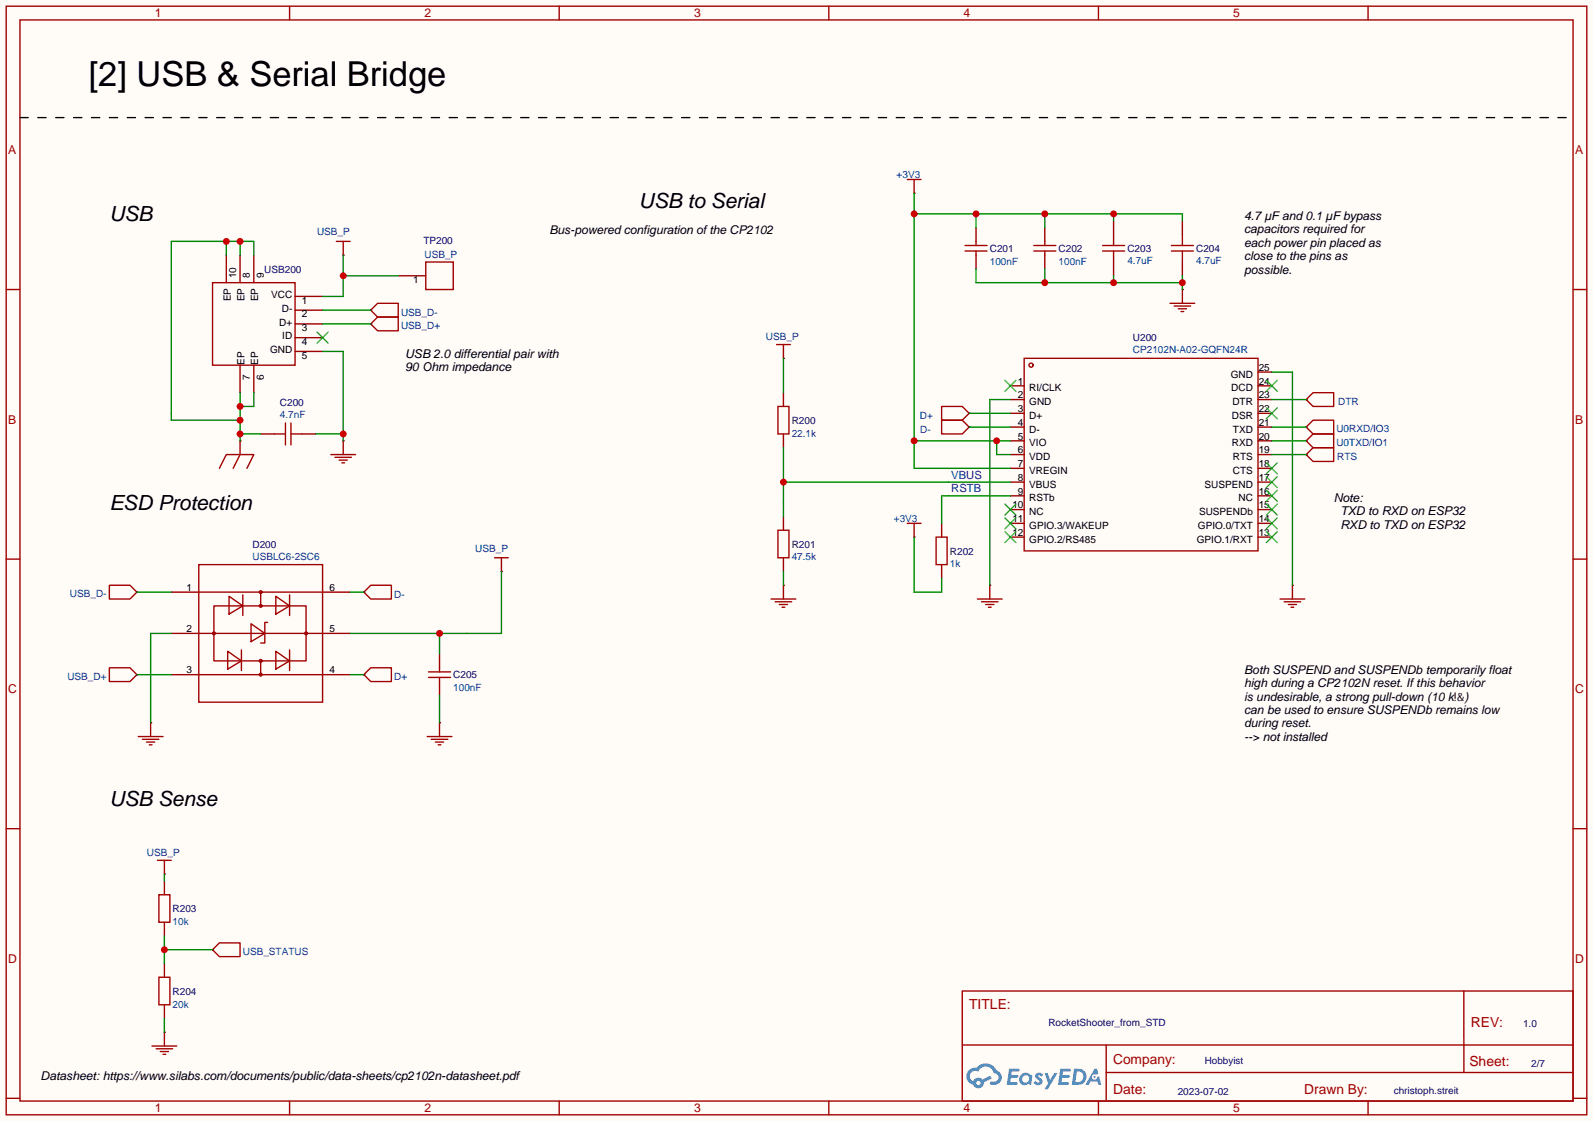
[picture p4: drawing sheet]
<svg xmlns="http://www.w3.org/2000/svg" width="294mm" height="207mm" viewBox="0 0 294 207" stroke-linecap="round" stroke-linejoin="round" font-family="sans-serif">
<path d="M0 0h294.1v207h-294.1z" fill="#fffcf7"/>
<g fill="none" stroke="#a10000" stroke-width=".25">
<path d="M1.1 1.1h291.9v204.8h-291.9zM3.7 3.7h286.7v199.6h-286.7zM53.5 1.1v2.6M103.3 1.1v2.6M153 1.1v2.6M202.8 1.1v2.6M252.6 1.1v2.6M1.1 53.5h2.6M290.4 53.5h2.6M1.1 103.3h2.6M290.4 103.3h2.6M1.1 153h2.6"/>
<path d="M290.4 153h2.6M177.7 183h112.7v20.3h-112.7zM177.7 193h112.7M204.2 198.1h86.2M204.2 193v10.1M270.3 183v15.1M1.1 202.8h2.6M53.5 203.3v2.6M103.3 203.3v2.6M153 203.3v2.6M202.8 203.3v2.6M252.6 203.3v2.6"/>
<path d="M290.4 202.8h2.6"/>
</g>
<g fill="#5487ff">
<path d="M191.3 198.3l.6-.2 .4 .1 .3 .2-.3 .5a.34 .34 0 0 0-.2-.3 .34 .34 0 0 0-.4 .1v.1a1.01 1.01 0 0 1 .7 1.2 .99 .99 0 0 1-1.6 0l.4-.4 .5 .3 .2-.1v-.2a.88 .88 0 0 1-.6-1.3z"/>
<path d="M192.9 198.1h.5l.5 1.3 .8-1.3h.6l-1.8 3.1h-.6l.6-1.2z"/>
<path d="M186.3 197.4h.9a1.14 1.14 0 0 1 1 .1l-.1 .3-1.3 .1-.1 .6h1.1l.3 .3-.3 .2h-1.1l-.2 .8 1.3 .1 .1 .3-.3 .1h-1.7z"/>
<path d="M195.8 197.4h.8a1.15 1.15 0 0 1 1.1 .1l-.1 .3-1.3 .1-.1 .6h1.1l.2 .3-.2 .2h-1.2l-.1 .8 1.2 .1 .1 .3-.2 .1h-1.8z"/>
<path d="M202.1 197.4h.5l.2 .9-.4 .2a.5 .5 0 0 0-.8 .2 .5 .5 0 0 0 .4 .7 .5 .5 0 0 0 .6-.5l.3-.1 .5 1.5h-.6l-.2-.6h-1.2l-.4 .6h-.6z"/>
<path d="M198.3 197.4l-.4 2.9h1a1.52 1.52 0 0 0 1.7-1.5 1.52 1.52 0 0 0-1.8-1.4zM198.8 197.9a1 1 0 0 1 1.2 1 1 1 0 0 1-1.2 .9h-.2z"/>
<path d="M188.5 198.5a1.06 1.06 0 0 0-.1 1.5 1.06 1.06 0 0 0 1.5 .1l.5 .2 .2-1.6-.1-.2h-.3a1.07 1.07 0 0 0-1.7 0zM188.7 199.2a.67 .67 0 0 1 1.3 0 .67 .67 0 0 1-1.3 0z"/>
<path d="M178.9 197.6a1.57 1.57 0 0 0 .8 2.7 1.04 1.04 0 0 0 1.1 .7 1.04 1.04 0 0 0 .9-1.1l1.4-.7-.3-.6-1.4 .7a1.06 1.06 0 0 0-1.7 .4 1 1 0 0 1-.5-1.4 1 1 0 0 1 1.4-.4 1.53 1.53 0 0 1 1.6-.9 1.53 1.53 0 0 1 1.3 1.2 .82 .82 0 0 1 .8 1 .82 .82 0 0 1-1.1 .5 .31 .31 0 0 0-.4 .3 .31 .31 0 0 0 .3 .4 1.43 1.43 0 0 0 1.8-.9 1.43 1.43 0 0 0-.9-1.9 2.15 2.15 0 0 0-3.7-.4l-.9 .1zM180.3 200a.39 .39 0 0 1 .7 0 .39 .39 0 0 1-.7 0z"/>
<circle cx="202.1" cy="198.9" r=".19"/>
</g>
<path d="M3.7 21.7h285.7" fill="none" stroke="#000" stroke-width=".25" stroke-dasharray="1.5 1.8"/>
<g fill="none" stroke="#a10000" stroke-width=".25">
<path d="M167.5 33.1h2.6M168.8 33.1v2.6M39.2 52.2h15.3v15.2h-15.3zM62.1 44.6h2.5M63.4 44.6v2.5M68.5 57.3l1.2-1.3h3.8v2.5h-3.8zM68.5 59.8l1.2-1.3h3.8v2.6h-3.8zM78.6 48.4h5.1v5.1h-5.1zM178.2 46.4h4M178.2 45.3h4M180.2 44.6v.7M180.2 46.4v.7"/>
<path d="M190.9 46.4h4M190.9 45.3h4M192.9 44.6v.7M192.9 46.4v.7M203.6 46.4h4M203.6 45.3h4M205.6 43.3v2M205.6 46.4v2M216 56h4.6M216.3 46.4h4M216.3 45.3h4M216.8 56.5h3"/>
<path d="M217.6 57h1.5M218.1 57.5h.5M218.3 43.3v2M218.3 46.4v2M218.3 53.5v2.5M52.7 78.1v4.1M53.7 78.1v4.1M143.4 63.6h2.5M143.6 75.1h2.1v5h-2.1zM144.7 63.6v2.6M173.9 75.1h3.8l1.2 1.2-1.2 1.3h-3.8zM173.9 77.6h3.8l1.2 1.3-1.2 1.2h-3.8z"/>
<path d="M189.1 66.2h43.2v35.5h-43.2zM241.2 73.8l1.2-1.3h3.9v2.6h-3.9zM242.4 77.6h3.9v2.5h-3.9l-1.2-1.2zM40.5 86.5l1.3-2.6h5.1l-1.3 2.6M44.3 81.4v2.5l-1.2 2.6M50.7 80.1h2M53.7 80.1h2.1M61.1 83.9h4.6M61.8 84.5h3.1M62.6 85h1.5M63.1 85.5h.5M63.4 81.4v2.5"/>
<path d="M143.6 97.9h2.1v5.1h-2.1zM167.5 96.6h2.6M168.8 96.6v2.6M172.8 99.2h2.1v5.1h-2.1zM242.4 82.7h3.9v2.5h-3.9l-1.2-1.3zM242.4 80.1h3.9v2.6h-3.9l-1.2-1.3zM20.2 108.1h3.8l1.3 1.2-1.3 1.3h-3.8zM36.7 104.3h22.9v25.4h-22.9zM36.7 109.3h22.9M36.7 117h22.9M39.5 111.9h17v10.1h-17zM42.3 110.1l2.5 1.8-2.5 1.5z"/>
<path d="M44.8 109.9v3.8M46.4 115.2l2.5 1.8-2.5 1.5zM48.1 109.3v2.6M49.4 114.9h-.5v3.8h-.8M50.9 110.1l2.6 1.8-2.6 1.5zM53.5 109.9v3.8M68.5 108.1h3.8v2.5h-3.8l-1.3-1.3zM91.3 103h2.6M92.6 103v2.5M142.4 110.6h4.5M143.1 111.1h3.1M143.9 111.6h1.5"/>
<path d="M144.4 112.1h.5M144.7 108.1v2.5M180.5 110.6h4.5M181.2 111.1h3.1M182 111.6h1.5M182.5 112.1h.5M182.8 108.1v2.5M236.3 110.6h4.6M237.1 111.1h3.1M237.9 111.6h1.5M238.4 112.1h.5M238.6 108.1v2.5"/>
<path d="M20.2 123.3h3.8l1.3 1.3-1.3 1.3h-3.8zM25.5 136h4.6M26.3 136.5h3M27.1 137h1.5M27.6 137.5h.5M27.8 133.5v2.5M36.7 124.6h22.9M42 120.3l2.6 1.7-2.6 1.6zM44.6 120v3.8M48.1 122v2.6M50.9 120.3l2.6 1.7-2.6 1.6zM53.5 120v3.8"/>
<path d="M68.5 123.3h3.8v2.6h-3.8l-1.3-1.3zM78.9 136h4.5M79.1 125.1h4.1M79.1 124.1h4.1M79.6 136.5h3.1M80.4 137h1.5M80.9 137.5h.5M81.2 123.3v.8M81.2 125.1v.8M81.2 133.5v2.5M29.1 158.9h2.5M30.4 158.9v2.5"/>
<path d="M29.3 165.2h2.1v5.1h-2.1zM39.2 175.4l1.3-1.3h3.8v2.6h-3.8zM28.1 193.2h4.5M28.8 193.7h3.1M29.3 180.5h2.1v5h-2.1zM29.6 194.2h1.5M30.1 194.7h.5M30.4 190.6v2.6"/>
<circle cx="190.4" cy="67.4" r=".38"/>
<circle cx="39.5" cy="117" r=".25"/>
<circle cx="48.1" cy="109.3" r=".25"/>
<circle cx="48.1" cy="111.9" r=".25"/>
<circle cx="56.5" cy="117" r=".25"/>
<circle cx="48.1" cy="122" r=".25"/>
<circle cx="48.1" cy="124.6" r=".25"/>
</g>
<g fill="none" stroke="#870000" stroke-width=".25">
<path d="M168.8 35.7h.1M41.8 47.1v5.1M44.3 47.1v5.1M46.9 47.1v5.1M54.5 54.7h5.1M54.5 57.3h5.1M54.5 59.8h5.1M63.4 47.1h.1M68.5 57.3h.1M68.5 59.8h.1M73.5 50.9h5.1M180.2 42v2.6"/>
<path d="M180.2 47.1v2.6M192.9 42v2.6M192.9 47.1v2.6M205.6 40.8v2.5M205.6 48.4v2.5M218.3 53.5h.1M218.3 40.8v2.5M218.3 48.4v2.5M44.3 67.4v5.1M46.9 67.4v5.1M54.5 62.4h5.1M54.5 64.9h5.1"/>
<path d="M144.7 66.2h.1M144.7 72.5v2.6M178.9 76.3h.1M178.9 78.9h.1M186.6 71.2h2.5M186.6 73.8h2.5M186.6 76.3h2.5M186.6 78.9h2.5M232.3 71.2h2.5M232.3 73.8h2.5M232.3 76.3h2.5M232.3 78.9h2.5"/>
<path d="M232.3 68.7h2.5M241.2 73.8h.1M241.2 78.9h.1M44.3 81.4h.1M48.1 80.1h2.6M55.8 80.1h2.5M63.4 81.4h.1M144.7 80.1v2.6M144.7 95.4v2.5M168.8 99.2h.1M173.9 96.6v2.6M186.6 81.4h2.5"/>
<path d="M186.6 83.9h2.5M186.6 86.5h2.5M186.6 89h2.5M186.6 91.6h2.5M186.6 94.1h2.5M186.6 96.6h2.5M186.6 99.2h2.5M232.3 81.4h2.5M232.3 83.9h2.5M232.3 86.5h2.5M232.3 89h2.5M232.3 91.6h2.5"/>
<path d="M232.3 94.1h2.5M232.3 96.6h2.5M232.3 99.2h2.5M241.2 83.9h.1M241.2 81.4h.1M25.3 109.3h.1M31.6 109.3h5.1M31.6 117h5.1M59.6 109.3h5M59.6 117h5M67.2 109.3h.1M92.6 105.5h.1"/>
<path d="M144.7 108.1h.1M144.7 103v2.5M173.9 104.3v2.5M182.8 108.1h.1M238.6 108.1h.1M25.3 124.6h.1M27.8 133.5h.1M31.6 124.6h5.1M59.6 124.6h5M67.2 124.6h.1M81.2 133.5h.1M81.2 120.8v2.5"/>
<path d="M81.2 125.9v2.5M30.4 161.4h.1M30.4 162.7v2.5M30.4 170.3v2.5M30.4 177.9v2.6M39.2 175.4h.1M30.4 190.6h.1M30.4 185.5v2.6"/>
</g>
<g fill="none" stroke="#3c3" stroke-width=".25">
<path d="M58.5 61.3l2.1 2.1M60.6 61.3l-2.1 2.1M185.5 70.2l2.1 2.1M187.6 70.2l-2.1 2.1M233.8 75.3l2 2M233.8 70.2l2 2.1M235.8 75.3l-2 2M235.8 70.2l-2 2.1M185.5 93.1l2.1 2M185.5 95.6l2.1 2.1M185.5 98.2l2.1 2M187.6 93.1l-2.1 2"/>
<path d="M187.6 95.6l-2.1 2.1M187.6 98.2l-2.1 2M233.8 98.2l2 2M233.8 95.6l2 2.1M233.8 93.1l2 2M233.8 90.6l2 2M233.8 88l2 2M233.8 85.5l2 2M235.8 98.2l-2 2M235.8 95.6l-2 2.1M235.8 93.1l-2 2M235.8 90.6l-2 2"/>
<path d="M235.8 88l-2 2M235.8 85.5l-2 2"/>
</g>
<path d="M178.9 76.3h7.7M178.9 78.9h7.7M25.3 109.3h6.3M31.6 117h-3.8v16.5M64.6 109.3h2.6M25.3 124.6h6.3M64.6 124.6h2.6M81.2 128.4v5.1M30.4 172.8v5.1M30.4 175.4h8.8" fill="none" stroke="#008700" stroke-width=".25"/>
<circle cx="30.4" cy="175.4" r=".63" fill="#c00"/>
<path d="M186.6 73.8h-3.8v34.3M234.8 73.8h6.4M234.8 78.9h6.4M234.8 68.7h3.8v39.4M144.7 89h41.9M144.7 82.7v12.7M168.8 99.2v10.1h5.1v-2.5M186.6 91.6h-12.7v5M234.8 83.9h6.4M234.8 81.4h6.4M30.4 188.1v2.5" fill="none" stroke="#008700" stroke-width=".25"/>
<circle cx="144.7" cy="89" r=".63" fill="#c00"/>
<path d="M168.8 35.7v50.8h17.8M168.8 39.5h49.5v1.3M180.2 39.5v2.5M192.9 39.5v2.5M205.6 39.5v1.3M144.7 66.2v6.3M168.8 81.4h17.8M184 81.4v2.5h2.6M144.7 105.5v2.6" fill="none" stroke="#008700" stroke-width=".25"/>
<g fill="#c00">
<circle cx="184" cy="81.4" r=".63"/>
<circle cx="168.8" cy="81.4" r=".63"/>
<circle cx="168.8" cy="39.5" r=".63"/>
<circle cx="180.2" cy="39.5" r=".63"/>
<circle cx="205.6" cy="39.5" r=".63"/>
<circle cx="192.9" cy="39.5" r=".63"/>
</g>
<path d="M180.2 49.7v2.5h38.1M192.9 49.7v2.5M205.6 50.9v1.3M218.3 50.9v2.6M30.4 161.4v1.3" fill="none" stroke="#008700" stroke-width=".25"/>
<g fill="#c00">
<circle cx="192.9" cy="52.2" r=".63"/>
<circle cx="205.6" cy="52.2" r=".63"/>
<circle cx="218.3" cy="52.2" r=".63"/>
</g>
<path d="M81.2 117v3.8M92.6 105.5v11.5h-28" fill="none" stroke="#008700" stroke-width=".25"/>
<circle cx="81.2" cy="117" r=".63" fill="#c00"/>
<path d="M59.6 59.8h8.9M59.6 57.3h8.9M63.4 47.1v7.6h-3.8M63.4 50.9h10.1" fill="none" stroke="#008700" stroke-width=".25"/>
<circle cx="63.4" cy="50.9" r=".63" fill="#c00"/>
<path d="M59.6 64.9h3.8v16.5M58.3 80.1h5.1" fill="none" stroke="#008700" stroke-width=".25"/>
<circle cx="63.4" cy="80.1" r=".63" fill="#c00"/>
<path d="M41.8 44.6v2.5M44.3 44.6v2.5M46.9 47.1v-2.5h-15.3v33h12.7M44.3 72.5v8.9M46.9 72.5v2.6h-2.6M44.3 80.1h3.8" fill="none" stroke="#008700" stroke-width=".25"/>
<g fill="#c00">
<circle cx="44.3" cy="75.1" r=".63"/>
<circle cx="44.3" cy="77.6" r=".63"/>
<circle cx="41.8" cy="44.6" r=".63"/>
<circle cx="44.3" cy="44.6" r=".63"/>
<circle cx="44.3" cy="80.1" r=".63"/>
</g>
<text font-size="6.4" x="16.4" y="15.9">[2] USB &amp; Serial Bridge</text>
<g font-size="3.8">
<text x="20.2" y="40.9">USB</text>
<text x="118" y="38.4">USB to Serial</text>
<text x="20.2" y="94.2">ESD Protection</text>
<text x="20.2" y="148.8">USB Sense</text>
</g>
<g font-size="2.6" fill="#a00000">
<text x="178.9" y="186.2">TITLE:</text>
<text x="271.6" y="189.6">REV:</text>
<text x="271.3" y="196.9">Sheet:</text>
<text x="205.5" y="202">Date:</text>
</g>
<g font-size="2.5" fill="#a00000">
<text x="205.5" y="196.4">Company:</text>
<text x="240.8" y="202">Drawn By:</text>
</g>
<g font-size="2.2" fill="#a00000">
<text x="28.6" y="3.2">1</text>
<text x="78.4" y="3.2">2</text>
<text x="128.1" y="3.2">3</text>
<text x="177.9" y="3.2">4</text>
<text x="227.7" y="3.2">5</text>
<text x="1.5" y="28.5">A</text>
<text x="290.8" y="28.5">A</text>
<text x="1.5" y="78.2">B</text>
<text x="290.8" y="78.2">B</text>
<text x="1.5" y="128">C</text>
<text x="290.8" y="128">C</text>
<text x="1.5" y="177.8">D</text>
<text x="290.8" y="177.8">D</text>
<text x="28.6" y="205.4">1</text>
<text x="78.4" y="205.4">2</text>
<text x="128.1" y="205.4">3</text>
<text x="177.9" y="205.4">4</text>
<text x="227.7" y="205.4">5</text>
</g>
<g font-size="2.2">
<text x="229.7" y="40.6">4.7 µF and 0.1 µF bypass</text>
<text x="101.5" y="43.2">Bus-powered configuration of the CP2102</text>
<text x="229.7" y="43.1">capacitors required for</text>
<text x="229.7" y="45.6">each power pin placed as</text>
<text x="229.7" y="48">close to the pins as</text>
<text x="229.7" y="50.5">possible.</text>
<text x="74.8" y="66.1">USB 2.0 differential pair with</text>
<text x="74.8" y="68.5">90 Ohm impedance</text>
<text x="246.3" y="92.7">Note:</text>
<text x="247.5" y="95.2">TXD to RXD on ESP32</text>
<text x="247.5" y="97.7">RXD to TXD on ESP32</text>
<text x="229.7" y="124.5">Both SUSPEND and SUSPENDb temporarily float</text>
<text x="229.7" y="126.9">high during a CP2102N reset. If this behavior</text>
<text x="229.7" y="129.4">is undesirable, a strong pull-down (10 k!&amp;)</text>
<text x="229.7" y="131.9">can be used to ensure SUSPENDb remains low</text>
<text x="229.7" y="134.3">during reset.</text>
<text x="229.7" y="136.8">--&gt; not installed</text>
<text x="7.5" y="199.4">Datasheet: https://www.silabs.com/documents/public/data-sheets/cp2102n-datasheet.pdf</text>
</g>
<g font-size="2.1" fill="#00f">
<text x="175.6" y="88.4">VBUS</text>
<text x="175.6" y="90.9">RSTB</text>
</g>
<g font-size="1.8" fill="#00f">
<text x="165.6" y="32.8">+3V3</text>
<text x="58.5" y="43.5">USB_P</text>
<text x="78.4" y="47.6">USB_P</text>
<text x="182.8" y="48.9">100nF</text>
<text x="195.5" y="48.9">100nF</text>
<text x="208.2" y="48.8">4.7uF</text>
<text x="220.9" y="48.8">4.7uF</text>
<text x="74" y="58.3">USB_D-</text>
<text x="74" y="60.8">USB_D+</text>
<text x="141.4" y="62.8">USB_P</text>
<text x="209.2" y="65.2">CP2102N-A02-GQFN24R</text>
<text x="51.7" y="77.2">4.7nF</text>
<text x="169.8" y="77.3">D+</text>
<text x="247.1" y="74.8">DTR</text>
<text x="146.2" y="80.6">22.1k</text>
<text x="169.9" y="79.9">D-</text>
<text x="246.8" y="79.8">U0RXD/IO3</text>
<text x="246.8" y="82.4">U0TXD/IO1</text>
<text x="246.9" y="85">RTS</text>
<text x="87.8" y="101.9">USB_P</text>
<text x="165" y="96.3">+3V3</text>
<text x="46.6" y="103.4">USBLC6-2SC6</text>
<text x="146.2" y="103.5">47.5k</text>
<text x="175.4" y="104.7">1k</text>
<text x="12.9" y="110.3">USB_D-</text>
<text x="72.8" y="110.3">D-</text>
<text x="12.4" y="125.6">USB_D+</text>
<text x="72.8" y="125.6">D+</text>
<text x="83.7" y="127.6">100nF</text>
<text x="27.1" y="158.1">USB_P</text>
<text x="31.9" y="170.8">10k</text>
<text x="44.8" y="176.4">USB_STATUS</text>
<text x="31.9" y="186.1">20k</text>
</g>
<g font-size="1.8" fill="#000080">
<text x="78.2" y="45">TP200</text>
<text x="182.8" y="46.5">C201</text>
<text x="195.5" y="46.5">C202</text>
<text x="208.2" y="46.6">C203</text>
<text x="220.9" y="46.6">C204</text>
<text x="48.8" y="50.3">USB200</text>
<text x="209.2" y="63">U200</text>
<text x="51.7" y="75">C200</text>
<text x="146.2" y="78.3">R200</text>
<text x="46.6" y="101.2">D200</text>
<text x="146.2" y="101.2">R201</text>
<text x="175.4" y="102.5">R202</text>
<text x="83.7" y="125.3">C205</text>
<text x="31.9" y="168.5">R203</text>
<text x="31.9" y="183.7">R204</text>
<text x="193.6" y="189.5">RocketShooter_from_STD</text>
<text x="281.2" y="189.7">1.0</text>
<text x="222.4" y="196.5">Hobbyist</text>
<text x="282.7" y="197.1">2/7</text>
<text x="217.5" y="202.2">2023-07-02</text>
<text x="257.3" y="202.1">christoph.streit</text>
</g>
<g font-size="1.8">
<text x="43.6" y="51.4" transform="rotate(-90 43.6 51.4)">10</text>
<text x="46.1" y="51.4" transform="rotate(-90 46.1 51.4)">8</text>
<text x="48.7" y="51.4" transform="rotate(-90 48.7 51.4)">9</text>
<text x="76.3" y="52.3">1</text>
<text x="42.6" y="55.7" transform="rotate(-90 42.6 55.7)">EP</text>
<text x="45.1" y="55.7" transform="rotate(-90 45.1 55.7)">EP</text>
<text x="47.7" y="55.7" transform="rotate(-90 47.7 55.7)">EP</text>
<text x="50.1" y="55.1">VCC</text>
<text x="52" y="57.6">D-</text>
<text x="55.8" y="56.1">1</text>
<text x="55.8" y="58.6">2</text>
<text x="49.9" y="65.2">GND</text>
<text x="51.6" y="60.1">D+</text>
<text x="52.1" y="62.7">ID</text>
<text x="55.8" y="61.2">3</text>
<text x="55.8" y="63.7">4</text>
<text x="45.1" y="67.4" transform="rotate(-90 45.1 67.4)">EP</text>
<text x="46.1" y="70.2" transform="rotate(-90 46.1 70.2)">7</text>
<text x="47.7" y="67.4" transform="rotate(-90 47.7 67.4)">EP</text>
<text x="48.7" y="70.2" transform="rotate(-90 48.7 70.2)">6</text>
<text x="55.8" y="66.2">5</text>
<text x="187.9" y="71">1</text>
<text x="227.2" y="69.7">GND</text>
<text x="232.4" y="71">24</text>
<text x="232.4" y="68.5">25</text>
<text x="187.9" y="73.6">2</text>
<text x="187.9" y="76.1">3</text>
<text x="190" y="72.3">RI/CLK</text>
<text x="190" y="74.8">GND</text>
<text x="190" y="77.4">D+</text>
<text x="227.3" y="72.3">DCD</text>
<text x="227.4" y="77.4">DSR</text>
<text x="227.5" y="74.8">DTR</text>
<text x="232.4" y="76.1">22</text>
<text x="232.4" y="73.6">23</text>
<text x="187.9" y="78.6">4</text>
<text x="187.9" y="81.2">5</text>
<text x="187.9" y="83.7">6</text>
<text x="190" y="79.9">D-</text>
<text x="190" y="82.4">VIO</text>
<text x="227.4" y="82.4">RXD</text>
<text x="227.6" y="79.9">TXD</text>
<text x="232.4" y="83.7">19</text>
<text x="232.4" y="81.2">20</text>
<text x="232.4" y="78.6">21</text>
<text x="187.9" y="86.3">7</text>
<text x="187.9" y="88.8">8</text>
<text x="190" y="85">VDD</text>
<text x="190" y="87.5">VREGIN</text>
<text x="227.6" y="87.5">CTS</text>
<text x="227.6" y="85">RTS</text>
<text x="232.4" y="88.8">17</text>
<text x="232.4" y="86.3">18</text>
<text x="186.9" y="93.9">10</text>
<text x="187.9" y="91.3">9</text>
<text x="190" y="90.1">VBUS</text>
<text x="190" y="92.6">RSTb</text>
<text x="190" y="95.1">NC</text>
<text x="221.4" y="95.1">SUSPENDb</text>
<text x="222.4" y="90.1">SUSPEND</text>
<text x="228.7" y="92.6">NC</text>
<text x="232.4" y="93.9">15</text>
<text x="232.4" y="91.3">16</text>
<text x="186.9" y="96.4">11</text>
<text x="186.9" y="99">12</text>
<text x="190" y="97.7">GPIO.3/WAKEUP</text>
<text x="190" y="100.2">GPIO.2/RS485</text>
<text x="221" y="100.2">GPIO.1/RXT</text>
<text x="221.2" y="97.7">GPIO.0/TXT</text>
<text x="232.4" y="99">13</text>
<text x="232.4" y="96.4">14</text>
<text x="34.4" y="109.1">1</text>
<text x="60.8" y="109.1">6</text>
<text x="34.4" y="116.7">2</text>
<text x="60.8" y="116.7">5</text>
<text x="34.4" y="124.4">3</text>
<text x="60.8" y="124.4">4</text>
</g>
</svg>
